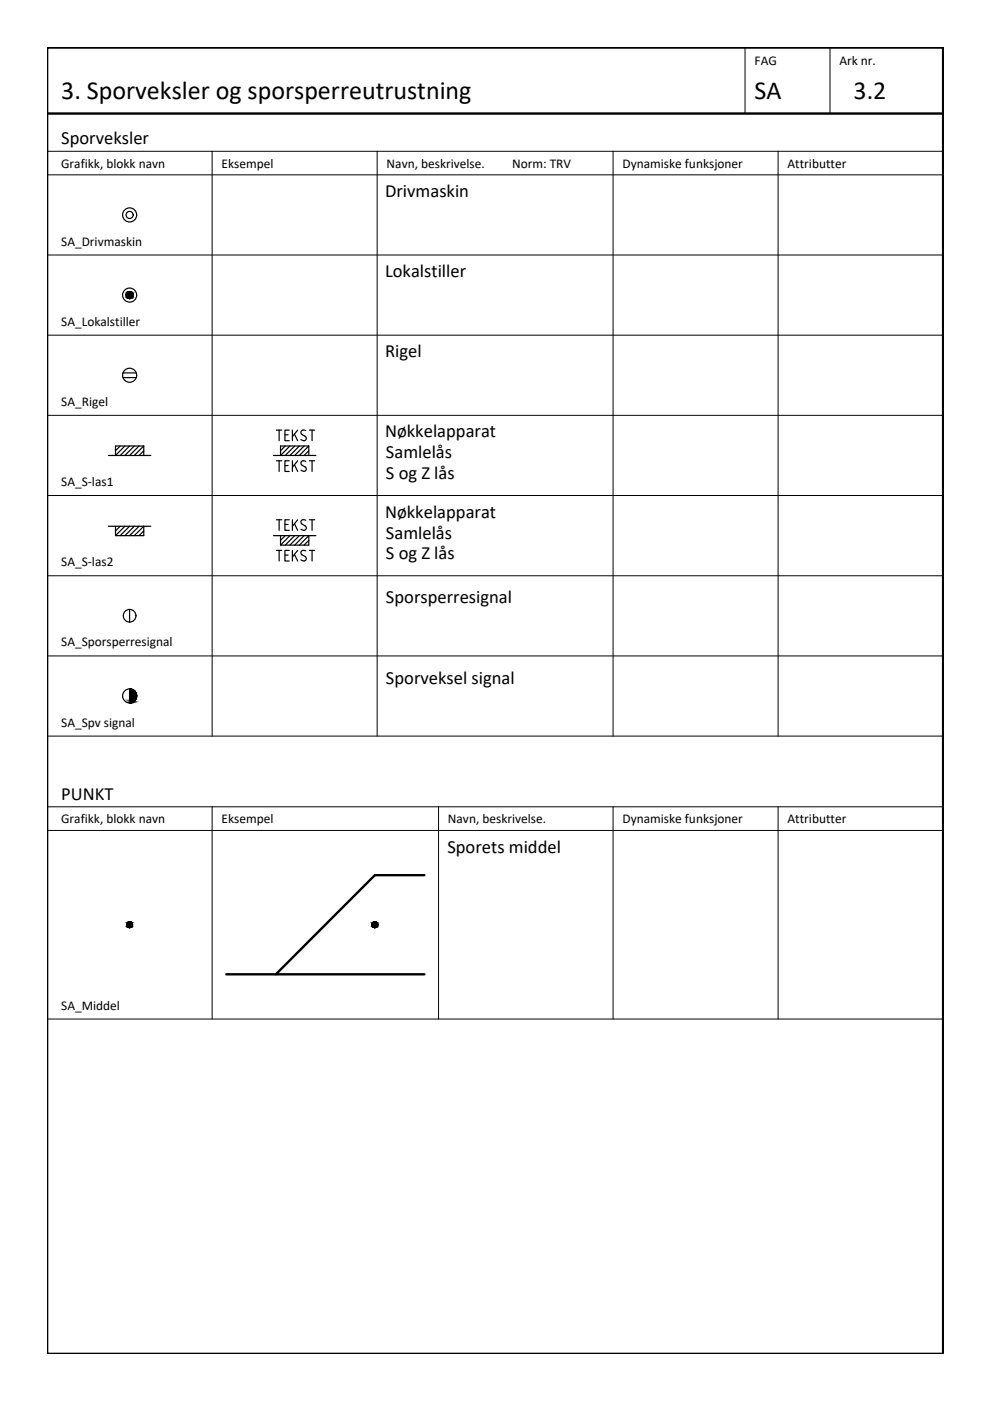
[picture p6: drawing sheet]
<svg xmlns="http://www.w3.org/2000/svg" width="210mm" height="297mm" viewBox="0 0 210 297" stroke-linecap="round" stroke-linejoin="round" font-family="sans-serif">
<!-- layer: RAMME -->
<path d="M10 10.1h190v276.9h-190zM10 24.1h189.9" fill="none" stroke="#000" stroke-width=".51"/>
<!-- layer: RAMME SYMBOLER -->
<g fill="none" stroke="#000" stroke-width=".21">
<path d="M158 10.1v14M176 10.1v14M10 32.1h189.9M10 37.1h189.9M45 32.1v124M80 32.1v124M130 32.1v124M165 32.1v124M10 54.1h189.9M10 71.1h189.9M10 88.1h189.9M10 105.1h189.9"/>
<path d="M10 122.1h189.9M10 139.1h189.9M10 156.1h189.9M10 176.1h189.9M10 171.1h189.9M45 171.1v45M93 171.1v45M130 171.1v45M165 171.1v45M10 216.1h189.9"/>
</g>
<!-- layer: SIG-SPOR enlinje -->
<path d="M90 185.6h-10.5l-21 21M48 206.6h42" fill="none" stroke="#000" stroke-width=".51"/>
<!-- layer: SIG-Sporveksler -->
<g fill="none" stroke="#000" stroke-width=".25">
<path d="M26.9 196.3l.8-.8-.8 .8M27.1 195.5l-.1 .2M27.1 196.6l.9-.9-.8 .9M27.2 195.5l-.3 .3M27.3 195.5l-.4 .4M27.4 195.5l-.5 .4M27.4 196.7l.7-.7-.6 .7M27.5 195.4l-.6 .7M27.5 195.4l-.6 .7 .7-.6M27.7 195.5l-.8 .7M27.8 195.5l-.8 .9M27.8 195.6l-.8 .8"/>
<path d="M27.9 195.6l-.9 .9M27.9 195.6l-.8 .9M28 195.7l-.9 .9M28 196.4l-.2 .2M28 195.8l-.7 .8M28 196.3l-.3 .3M28.1 196.2l-.5 .4M28.1 195.9l-.8 .7M28.1 196.1l-.6 .6M28.1 196.2l-.5 .5M79.1 195.5l-.1 .2M79.2 196.6l.8-.8-.8 .8"/>
<path d="M79.2 195.5l-.3 .3M79.3 195.5l-.4 .4M79.4 195.5l-.5 .4M79.4 195.5l-.5 .5M79.5 195.4l-.6 .8M79.6 195.5l-.7 .8 .8-.8M79.8 195.5l-.9 .8M79.8 195.6l-.8 .9M79.9 195.6l-.9 .9M79.9 195.7l-.8 .8M80 195.7l-.9 .9M80 195.7l-.8 .9"/>
<path d="M80 196.4l-.2 .2M80.1 195.8l-.8 .8M80.1 196.3l-.4 .3M80.1 195.9l-.8 .7M80.1 196.2l-.5 .5M80.1 196.2l-.4 .4M80.1 196.1l-.7 .6"/>
<circle cx="27.5" cy="196" r=".62"/>
<circle cx="79.5" cy="196" r=".62"/>
</g>
<g fill="#000" stroke="#000" stroke-width=".21">
<path d="M27.3 196.7h.3zM27.4 195.5h.1zM79.4 196.7h.2zM79.4 195.5h.1z"/>
<path d="M27.3 196.7h.2zM27.4 196.7h.1z"/>
<path d="M27.4 195.5h.2zM27.3 195.5h.3z"/>
<path d="M27.3 195.5h.4zM27.3 195.5h.4z"/>
<path d="M27.3 195.5h.4zM27.2 195.5h.5z"/>
<path d="M27.3 196.6h.4zM27.3 196.6l.3 .1z"/>
<path d="M27.2 195.5h.6zM27.2 195.5h.6z"/>
<path d="M27.2 196.6h.5zM27.2 196.6h.5z"/>
<path d="M27.2 195.5l.6 .1zM27.2 195.5l.6 .1z"/>
<path d="M27.2 196.6h.6zM27.2 196.6h.5z"/>
<path d="M27.1 195.6h.8zM27.1 195.6h.8z"/>
<path d="M27.1 196.6h.7zM27.1 196.6h.7z"/>
<path d="M27.1 195.6h.8zM27.1 195.6h.8z"/>
<path d="M27.1 196.5h.8zM27.1 196.5l.7 .1z"/>
<path d="M27 195.6l1 .1zM27 195.6l1 .1z"/>
<path d="M27 196.5h.9zM27 196.5h.9z"/>
<path d="M27 195.7h1zM27 195.7h1z"/>
<path d="M27 196.4h1zM27 196.4l.9 .1z"/>
<path d="M27 195.7l1 .1zM27 195.7l1 .1z"/>
<path d="M27 196.4h1zM27 196.4h1z"/>
<path d="M26.9 195.8h1.1zM26.9 195.8h1.1z"/>
<path d="M26.9 196.3h1.1zM26.9 196.3l1.1 .1z"/>
<path d="M26.9 195.8l1.2 .1zM26.9 195.8l1.2 .1z"/>
<path d="M26.9 196.3h1.1zM26.9 196.3h1.1z"/>
<path d="M26.9 195.9h1.2zM26.9 195.9h1.2z"/>
<path d="M26.9 196.2h1.2zM26.9 196.2l1.1 .1z"/>
<path d="M26.9 195.9l1.2 .1zM26.9 195.9l1.2 .1z"/>
<path d="M26.9 196l1.2 .1zM26.9 196l1.2 .1z"/>
<path d="M26.9 196.1h1.2zM26.9 196.1h1.2z"/>
<path d="M26.9 196.1l1.2 .1zM26.9 196.1l1.2 .1z"/>
<path d="M26.9 196.2h1.2zM26.9 196.2h1.2z"/>
<path d="M79.4 196.7h.1zM79.4 196.7h.1z"/>
<path d="M79.4 195.5h.2zM79.4 195.5h.2z"/>
<path d="M79.4 195.5h.3zM79.3 195.5h.4z"/>
<path d="M79.3 195.5h.4zM79.2 195.5h.5z"/>
<path d="M79.3 196.6h.4zM79.3 196.6l.3 .1z"/>
<path d="M79.2 195.5h.6zM79.2 195.5h.6z"/>
<path d="M79.2 196.6h.5zM79.2 196.6h.5z"/>
<path d="M79.2 195.5l.6 .1zM79.2 195.5l.6 .1z"/>
<path d="M79.2 196.6h.6zM79.2 196.6h.5z"/>
<path d="M79.1 195.6h.8zM79.1 195.6h.8z"/>
<path d="M79.1 196.6h.7zM79.1 196.6h.7z"/>
<path d="M79.1 195.6h.8zM79.1 195.6h.8z"/>
<path d="M79.1 196.5h.8zM79.1 196.5l.7 .1z"/>
<path d="M79 195.6l1 .1zM79 195.6l1 .1z"/>
<path d="M79 196.5h.9zM79 196.5h.9z"/>
<path d="M79 195.7h1zM79 195.7h1z"/>
<path d="M79 196.4h1zM79 196.4l.9 .1z"/>
<path d="M79 195.7l1 .1zM79 195.7l1 .1z"/>
<path d="M79 196.4h1zM79 196.4h1z"/>
<path d="M78.9 195.8h1.2zM78.9 195.8h1.2z"/>
<path d="M78.9 196.3h1.1zM78.9 196.3l1.1 .1z"/>
<path d="M78.9 195.8l1.2 .1zM78.9 195.8l1.2 .1z"/>
<path d="M78.9 196.3h1.2zM78.9 196.3h1.1z"/>
<path d="M78.9 195.9h1.2zM78.9 195.9h1.2z"/>
<path d="M78.9 195.9l1.2 .1zM78.9 195.9l1.2 .1z"/>
<path d="M78.9 196.2h1.2zM78.9 196.2h1.2z"/>
<path d="M78.9 196.2h1.2zM78.9 196.2l1.2 .1z"/>
<path d="M78.9 196l1.2 .1zM78.9 196l1.2 .1z"/>
<path d="M78.9 196.1h1.2zM78.9 196.1h1.2z"/>
<path d="M78.9 196.1h1.2zM78.9 196.1l1.2 .1z"/>
</g>
<!-- layer: SIG-Komponenter -->
<g fill="none" stroke="#000" stroke-width=".25">
<path d="M26.1 79.1h2.8M23 96.6h9M25.5 94.6l-1 1M26.1 80.1h2.8M26.5 94.6l-2 2v-2h6M27.5 94.6l-2 2M28.5 94.6l-2 2M29.5 94.6l-2 2M30.5 94.6v2M30.5 94.6l-2 2M30.5 95.6l-1 1M58 96.6h9"/>
<path d="M60.5 94.6l-1 1M61.5 94.6l-2 2v-2h6M62.5 94.6l-2 2M63.5 94.6l-2 2M64.5 94.6l-2 2M65.5 94.6v2M65.5 94.6l-2 2M65.5 95.6l-1 1M23 111.6h9M24.5 111.6v2M25.5 111.6l-1 1M26.5 111.6l-2 2h6v-2l-2 2"/>
<path d="M27.5 111.6l-2 2M28.5 111.6l-2 2M29.5 111.6l-2 2M30.5 112.6l-1 1M58 113.6h9M59.5 113.6v2M60.5 113.6l-1 1M61.5 113.6l-2 2h6v-2l-2 2M62.5 113.6l-2 2M63.5 113.6l-2 2M64.5 113.6l-2 2M65.5 114.6l-1 1"/>
<path d="M27.5 129.2v2.7M27.5 146.1a1.47 1.47 0 0 1 1.5 1.5 1.47 1.47 0 0 1-1.5 1.4M27.5 146.1v3M27.6 146.1l-.1 .1M27.7 146.1l-.2 .2M27.8 146.1l-.3 .3M27.9 146.1l-.4 .5M28 146.2l-.5 .5M28.1 146.2l-.6 .6M28.2 146.2l-.7 .7M28.2 146.3l-.7 .7M28.3 146.3l-.8 .8"/>
<path d="M28.4 146.4l-.9 .8M28.4 146.4l-.9 .9M28.5 146.5l-1 1M28.5 146.5l-1 1.1M28.6 146.6l-1.1 1.1M28.6 146.6l-1.1 1.2M28.7 146.7l-1.2 1.2M28.7 146.8l-1.2 1.2M28.8 146.8l-1.3 1.3M28.8 148.3l-.6 .6M28.8 146.9l-1.3 1.3M28.9 147l-1.4 1.3"/>
<path d="M28.9 147.1l-1.4 1.4M28.9 148l-.9 1M28.9 147.1l-1.4 1.5M28.9 147.2l-1.4 1.5M28.9 147.9l-1.1 1.1M29 147.3l-1.5 1.5M29 147.8l-1.3 1.3M29 147.4l-1.5 1.5M29 147.5l-1.5 1.5M29 147.6l-1.4 1.5"/>
<circle cx="27.5" cy="45.6" r="1.49"/>
<circle cx="27.5" cy="45.6" r=".75"/>
<circle cx="27.5" cy="62.6" r="1.49"/>
<circle cx="27.5" cy="62.6" r=".54"/>
<circle cx="27.5" cy="62.6" r=".75"/>
<circle cx="27.5" cy="62.6" r=".5"/>
<circle cx="27.5" cy="62.6" r=".71"/>
<circle cx="27.5" cy="62.6" r=".46"/>
<circle cx="27.5" cy="62.6" r=".65"/>
<circle cx="27.5" cy="62.6" r=".6"/>
<circle cx="27.5" cy="62.6" r=".39"/>
<circle cx="27.5" cy="62.6" r=".35"/>
<circle cx="27.5" cy="62.6" r=".31"/>
<circle cx="27.5" cy="62.6" r=".16"/>
<circle cx="27.5" cy="62.6" r=".2"/>
<circle cx="27.5" cy="62.6" r=".24"/>
<circle cx="27.5" cy="62.6" r=".05"/>
<circle cx="27.5" cy="62.6" r=".1"/>
<circle cx="27.5" cy="79.6" r="1.49"/>
<circle cx="27.5" cy="130.6" r="1.34"/>
<circle cx="27.5" cy="147.5" r="1.49"/>
</g>
<g fill="#000" stroke="#000" stroke-width=".21">
<path d="M27.3 63.3h.4zM27.4 61.8h.2zM27.5 146.1h.2zM27.5 149h.5z"/>
<path d="M27.3 63.3h.3zM27.4 63.3h.2z"/>
<path d="M27.4 61.8h.3zM27.3 61.8h.4z"/>
<path d="M27.3 61.8l.4 .1zM27.2 61.9h.5z"/>
<path d="M27.2 61.9h.6zM27.2 61.9h.6z"/>
<path d="M27.2 63.3h.5zM27.2 63.3h.5z"/>
<path d="M27.2 61.9h.7zM27.1 61.9h.8z"/>
<path d="M27.2 63.3h.6zM27.2 63.3h.5z"/>
<path d="M27.1 61.9l.8 .1zM27.1 62h.8z"/>
<path d="M27.1 63.2h.8zM27.1 63.2l.7 .1z"/>
<path d="M27.1 62h.9zM27 62h1z"/>
<path d="M27.1 63.2h.8zM27.1 63.2h.8z"/>
<path d="M27 62h1zM27 62h1z"/>
<path d="M27 63.1h1zM27 63.1l.9 .1z"/>
<path d="M26.9 62l1.2 .1zM26.9 62.1h1.2z"/>
<path d="M26.9 63.1h1.1zM26.9 63.1h1.1z"/>
<path d="M26.9 62.1l1.2 .1zM26.9 62.1l1.2 .1z"/>
<path d="M26.9 63h1.2zM26.9 63l1.1 .1z"/>
<path d="M26.9 62.2h1.3zM26.9 62.2h1.3z"/>
<path d="M26.9 63h1.2zM26.9 63h1.2z"/>
<path d="M26.8 62.2l1.4 .1zM26.8 62.2l1.4 .1z"/>
<path d="M26.8 62.9h1.4zM26.8 62.9l1.3 .1z"/>
<path d="M26.8 62.3l1.4 .1zM26.8 62.3l1.4 .1z"/>
<path d="M26.8 62.9h1.4zM26.8 62.9h1.4z"/>
<path d="M26.8 62.4h1.4zM26.8 62.4h1.4z"/>
<path d="M26.8 62.8h1.4zM26.8 62.8l1.4 .1z"/>
<path d="M26.8 62.4l1.4 .1zM26.8 62.4l1.4 .1z"/>
<path d="M26.7 62.5l1.5 .1zM26.7 62.5l1.5 .1z"/>
<path d="M26.7 62.6l1.5 .1zM26.7 62.6l1.5 .1z"/>
<path d="M26.8 62.7h1.4zM26.8 62.7l1.4 .1z"/>
<path d="M26.7 62.6h1.5zM26.7 62.6h1.5z"/>
<path d="M27.5 149h.2zM27.5 149h.2z"/>
<path d="M27.5 146.1l.5 .1zM27.5 146.1l.5 .1z"/>
<path d="M27.5 146.2l.8 .1zM27.5 146.2l.8 .1h-.8z"/>
<path d="M27.5 146.3l1 .2-.2-.2zM27.5 146.3l1 .2h-1z"/>
<path d="M27.5 148.9h.8zM27.5 148.9l.5 .1z"/>
<path d="M27.5 146.5l1.2 .2-.2-.2zM27.5 146.5l1.2 .2h-1.2z"/>
<path d="M27.5 148.7l.8 .2 .2-.2zM27.5 148.7l.8 .2h-.8z"/>
<path d="M27.5 146.7l1.3 .2-.1-.2zM27.5 146.7l1.3 .2h-1.3z"/>
<path d="M27.5 148.5l1 .2 .2-.2zM27.5 148.5l1 .2h-1z"/>
<path d="M27.5 146.9l1.4 .3-.1-.3zM27.5 146.9l1.4 .3h-1.4z"/>
<path d="M27.5 148.2l1.2 .3 .1-.3zM27.5 148.2l1.2 .3h-1.2z"/>
<path d="M27.5 147.2l1.5 .2-.1-.2zM27.5 147.2l1.5 .2h-1.5z"/>
<path d="M27.5 148l1.3 .2 .1-.2zM27.5 148l1.3 .2h-1.3z"/>
<path d="M27.5 147.4l1.5 .3v-.3zM27.5 147.4l1.5 .3h-1.5z"/>
<path d="M27.5 147.7l1.4 .3 .1-.3zM27.5 147.7l1.4 .3h-1.4z"/>
</g>
<!-- layer: SIG_ATT_Tekst25 -->
<g fill="none" stroke="#000" stroke-width=".25">
<path d="M58.6 91.2h1.1M58.6 97.7h1.1M59.2 91.2v2.2M59.2 97.7v2.3M60.4 92.2h.7M60.4 98.7h.7M61.3 91.2h-.9v2.2h.9M61.3 97.7h-.9v2.3h.9M62 91.2v2.2M62 97.7v2.3M62.4 92l.7 1.4M62.4 98.5l.7 1.5"/>
<path d="M63.1 91.2l-1.1 1.4M63.1 97.7l-1.1 1.4M63.8 93.2l.7 .2M63.8 99.7l.7 .2M64.8 91.3a.57 .57 0 0 0-.8 0 .57 .57 0 0 0 0 .8l.7 .4a.51 .51 0 0 1 .2 .5 .51 .51 0 0 1-.4 .4M64.8 97.8a.57 .57 0 0 0-.8 0 .57 .57 0 0 0 0 .8l.7 .4a.5 .5 0 0 1 .2 .5 .5 .5 0 0 1-.4 .4M65.6 91.2h1.1M65.6 97.7h1.1M66.2 91.2v2.2M66.2 97.7v2.3M58.6 110.2h1.1M58.6 116.7h1.1"/>
<path d="M59.2 110.2v2.2M59.2 116.7v2.2M60.4 111.2h.7M60.4 117.7h.7M61.3 110.2h-.9v2.2h.9M61.3 116.7h-.9v2.2h.9M62 110.2v2.2M62 116.7v2.2M62.4 111l.7 1.4M62.4 117.5l.7 1.4M63.1 110.2l-1.1 1.4M63.1 116.7l-1.1 1.4"/>
<path d="M63.8 112.2l.7 .2M63.8 118.7l.7 .2M64.1 111.1l.6 .4a.51 .51 0 0 1 .2 .5 .51 .51 0 0 1-.4 .4M64.1 117.7l.6 .3a.51 .51 0 0 1 .2 .5 .51 .51 0 0 1-.4 .4M64.2 116.7a.51 .51 0 0 0-.4 .4 .51 .51 0 0 0 .2 .5M64.3 116.7l.5 .1M64.8 110.3a.57 .57 0 0 0-.8 0 .57 .57 0 0 0 0 .8M65.6 110.2h1.1M65.6 116.7h1.1M66.2 110.2v2.2M66.2 116.7v2.2"/>
</g>
<g font-size="5.5">
<text x="13" y="21.1">3. Sporveksler og sporsperreutrustning</text>
<text x="160" y="21.1">SA</text>
<text x="181" y="21.1">3.2</text>
</g>
<g font-size="3.9">
<text x="13" y="30.6">Sporveksler</text>
<text x="81.6" y="41.7">Drivmaskin</text>
<text x="81.6" y="58.7">Lokalstiller</text>
<text x="81.6" y="75.7">Rigel</text>
<text x="81.6" y="92.7">Nøkkelapparat</text>
<text x="81.8" y="97.2">Samlelås</text>
<text x="81.8" y="101.6">S og Z lås</text>
<text x="81.6" y="109.8">Nøkkelapparat</text>
<text x="81.8" y="114.2">Samlelås</text>
<text x="81.8" y="118.6">S og Z lås</text>
<text x="81.8" y="127.9">Sporsperresignal</text>
<text x="81.8" y="144.9">Sporveksel signal</text>
<text x="13" y="169.6">PUNKT</text>
<text x="94.8" y="180.7">Sporets middel</text>
</g>
<g font-size="2.8">
<text x="160" y="13.9">FAG</text>
<text x="178" y="13.9">Ark nr.</text>
<text x="13" y="35.6">Grafikk, blokk navn</text>
<text x="47" y="35.6">Eksempel</text>
<text x="82" y="35.6">Navn, beskrivelse.</text>
<text x="108.6" y="35.6">Norm: TRV</text>
<text x="132" y="35.6">Dynamiske funksjoner</text>
<text x="167" y="35.6">Attributter</text>
<text x="13" y="52.1">SA_Drivmaskin</text>
<text x="13" y="69.1">SA_Lokalstiller</text>
<text x="13" y="86.1">SA_Rigel</text>
<text x="13" y="103.1">SA_S-las1</text>
<text x="13" y="120.1">SA_S-las2</text>
<text x="13" y="137.1">SA_Sporsperresignal</text>
<text x="13" y="154.1">SA_Spv signal</text>
<text x="13" y="174.6">Grafikk, blokk navn</text>
<text x="47" y="174.6">Eksempel</text>
<text x="95" y="174.6">Navn, beskrivelse.</text>
<text x="132" y="174.6">Dynamiske funksjoner</text>
<text x="167" y="174.6">Attributter</text>
<text x="13" y="214.1">SA_Middel</text>
</g>
</svg>
